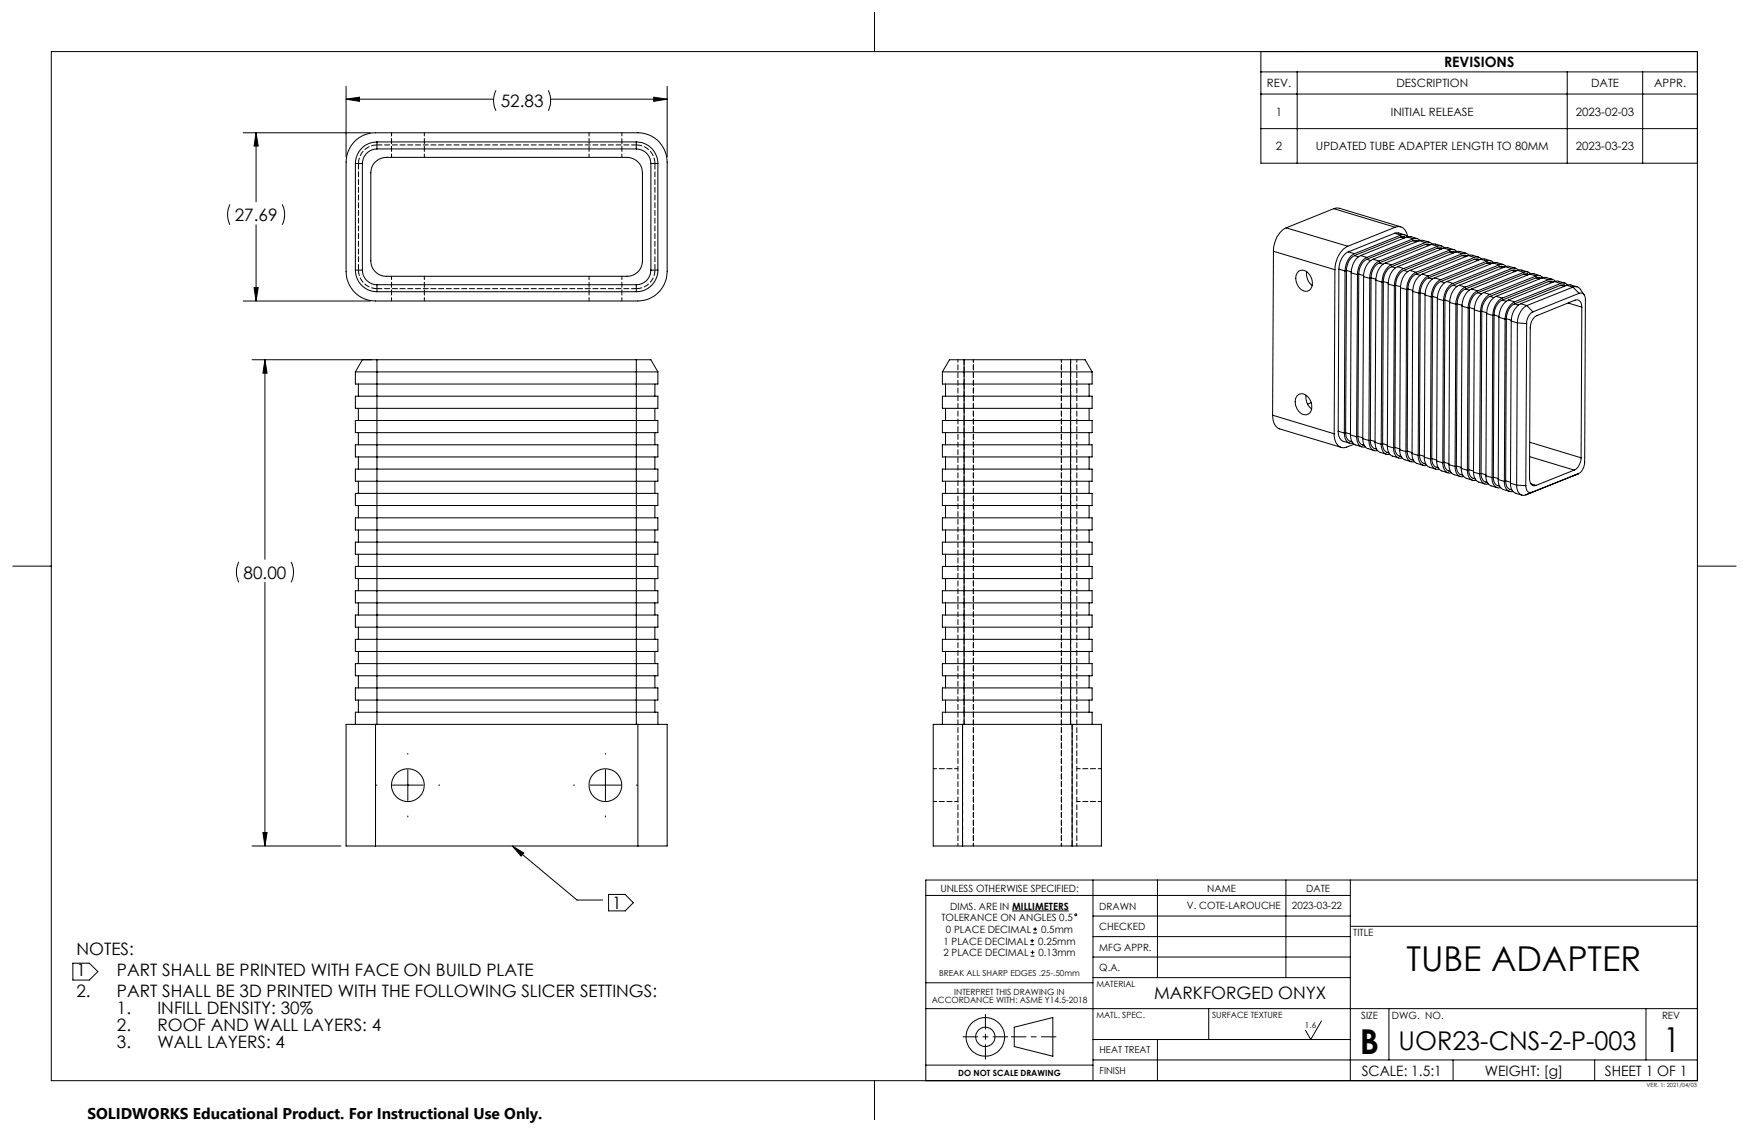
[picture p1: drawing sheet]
<svg xmlns="http://www.w3.org/2000/svg" width="432mm" height="279mm" viewBox="0 0 432 279" stroke-linecap="round" stroke-linejoin="round" font-family="sans-serif">
<g fill="none" stroke="#000" stroke-width=".25">
<path d="M12.7 12.7h406.4v254h-406.4zM215.9 3.2v9.5M311.3 12.7v27.6h107.8M311.3 17.7h107.8M320.3 17.7v22.6M386.9 17.7v22.6M405.6 17.7v22.6M60 32.8h31.4M63.2 32.8v17M63.2 32.8l.5 3.3h-1zM85.4 24.5l3.4-.5v1zM85.4 21.3v17.4"/>
<path d="M85.4 24.5h36.4M87.9 34.6a7.3 7.3 0 0 1 4.8-1.8h64.8a7.2 7.2 0 0 1 7.2 7.2v27.1a7.3 7.3 0 0 1-7.2 7.2h-64.8a7.3 7.3 0 0 1-7.3-7.2v-27.1a7.5 7.5 0 0 1 2.5-5.4zM93.1 36.8a3.6 3.6 0 0 0-3.6 3.6M93.1 35a5.3 5.3 0 0 0-5.4 5.4M93.1 35v1.8M93.1 36.8h64M93.1 35h64M122.4 22.3l-.3 .9-.3 1.4 .2 1.4 .4 1.3M135.4 22.3l.5 2v1.4l-.5 1.6M136 24.5h28.7M157.1 36.8a3.6 3.6 0 0 1 3.6 3.6M157.1 35a5.3 5.3 0 0 1 5.3 5.4"/>
<path d="M157.1 35v1.8M161.4 24l3.3 .5-3.3 .5zM164.7 21.3v17.4M311.3 23.2h107.8M311.3 31.7h107.8M56.8 50.4l-.3 .7a5.8 5.8 0 0 0 .3 4.4M63.2 55.5v18.8M69.7 50.4l.4 1 .2 1.4-.2 1.4-.4 1.3M87.7 40.4v26.3M87.7 40.4h1.8M89.5 40.4v26.3M92.4 40.2a4 4 0 0 1 3-1.4h59.4a3.8 3.8 0 0 1 3.8 3.9v21.7a3.8 3.8 0 0 1-3.8 3.8h-59.4a3.8 3.8 0 0 1-3.9-3.8v-21.7a3.5 3.5 0 0 1 .9-2.5z"/>
<path d="M160.7 40.4h1.7M160.7 40.4v26.3M162.4 40.4v26.3M317.5 56.2a6.3 6.3 0 0 0-3.1 5.8M317.5 56.2l15.2 4.6M329.3 51.5l1.4-.1 15.1 4.6M329.3 51.5l15.2 4.6M329.3 51.5l-11.8 4.7M344.3 57.6l1-.1 1.5 .5M344.3 57.6l-11.4 4.6M344.3 57.6l1.5 .4M344.5 56.1a2.35 2.35 0 0 1 3 2.3l-.7-.4h-1"/>
<path d="M344.5 56.1l-11.8 4.7M345.8 58.5l.6-.1 .7 .2M345.8 58l-11.4 4.6M345.8 58.5l-11.4 4.6M345.8 58.5l.9 .3M347.3 58.5l1-.1 1.5 .5M347.3 58.5l1.6 .4M347.3 58.5l-11.4 4.6M348.9 58.9h.9l.8 .4M348.9 59.4l.6-.1 .7 .2M348.9 58.9l-11.4 4.6M348.9 59.4l-11.5 4.6"/>
<path d="M348.9 59.4l.8 .3M350.4 59.4l1-.1 1.5 .5M350.4 59.4l1.5 .5M350.4 59.4l-11.4 4.6M351.9 59.9l.9-.1 .8 .5M351.9 59.9l-11.4 4.6M60 74.3h31.4M62.7 71h1l-.5 3.3zM87.7 66.7a5.3 5.3 0 0 0 5.4 5.3M87.7 66.7h1.8M89.5 66.7a3.6 3.6 0 0 0 3.6 3.6M93.1 70.3v1.7"/>
<path d="M93.1 70.3h64M93.1 72h64M157.1 70.3v1.7M160.7 66.7a3.6 3.6 0 0 1-3.6 3.6M160.7 66.7h1.7M162.4 66.7a5.3 5.3 0 0 1-5.3 5.3M314.4 62l15.2 4.6M314.4 62l-.2 40.5M320.5 67a2.02 2.02 0 0 1 3 1.1 2.44 2.44 0 0 1-.8 3.8 3.1 3.1 0 0 1-2.2-4.9zM322.6 67.1a3.5 3.5 0 0 0 1.4 3.3M329.6 66.6l-.2 40.5M330.6 66.4l1.5 .5"/>
<path d="M330.6 66.4l-.2 40M332.1 66.9l-.2 40M332.4 66.7l-.2 40.1M332.4 66.7l1.2 .4M332.7 60.8a6.5 6.5 0 0 0-3.1 5.8M332.9 62.2a4.7 4.7 0 0 0-2.3 4.2M332.9 62.2l1.5 .4M333.6 67.3l1.5 .5M333.6 67.3l-.2 40.1M334.4 63.1a4 4 0 0 0-2 3.6M334.4 62.6a4.7 4.7 0 0 0-2.3 4.3M334.4 63.1l1 .3"/>
<path d="M335.1 67.8l-.2 40M335.5 67.7l-.3 40M335.5 67.7l1.2 .3M335.9 63.1a4.7 4.7 0 0 0-2.3 4.2M335.9 63.1l1.6 .4M336.7 68.3l1.5 .4M336.7 68.3l-.3 40M337.4 64a4.2 4.2 0 0 0-1.9 3.7M337.4 64l1 .3M337.5 63.5a4.7 4.7 0 0 0-2.4 4.3M338.2 68.7l-.2 40M338.5 68.6l-.2 40"/>
<path d="M338.5 68.6l1.2 .3M339 64a4.7 4.7 0 0 0-2.3 4.3M339 64l1.5 .5M339.7 69.2l1.5 .4M339.7 69.2l-.2 40M340.5 64.9a4.2 4.2 0 0 0-2 3.7M340.5 64.5a4.7 4.7 0 0 0-2.3 4.2M340.5 64.9l1 .3M341.2 69.6l-.2 40M341.5 69.5l-.2 40M341.5 69.5l1.2 .3M342 64.9a4.7 4.7 0 0 0-2.3 4.3"/>
<path d="M342 64.9l1.5 .5M342.7 70.1l1.5 .5M342.7 70.1l-.2 40M343.5 65.8a4.2 4.2 0 0 0-2 3.7M343.5 65.4a4.7 4.7 0 0 0-2.3 4.2M343.5 65.8l1 .3M344.2 70.6l-.1 40M344.6 70.4l-.2 40M344.6 70.4l1.2 .4M345.1 65.8a4.7 4.7 0 0 0-2.4 4.3M345.1 65.8l1.5 .5M345.8 71l1.5 .5"/>
<path d="M345.8 71l-.2 40M346.6 66.7a4.2 4.2 0 0 0-2 3.7M346.6 66.3a4.7 4.7 0 0 0-2.4 4.3M346.6 66.7l1 .3M347.3 71.5l-.2 40M347.6 71.3l-.2 40M347.6 71.3l1.2 .4M348.1 66.7a4.7 4.7 0 0 0-2.3 4.3M348.1 66.7l1.5 .5M348.8 71.9l1.5 .5M348.8 71.9l-.2 40M349.6 67.7a4.2 4.2 0 0 0-2 3.6"/>
<path d="M349.6 67.2a4.7 4.7 0 0 0-2.3 4.3M349.6 67.7l1 .2M350.3 72.4l-.2 40M350.6 72.2l-.2 40.1M350.6 72.2l1.2 .4M351.1 67.7a4.7 4.7 0 0 0-2.3 4.2M351.1 67.7l1.5 .4M351.8 72.8l1.5 .5M351.8 72.8l-.2 40.1M351.9 60.3l.6-.1 .7 .2M351.9 60.3l-11.4 4.6M351.9 60.3l.8 .3"/>
<path d="M352.6 68.6a4.2 4.2 0 0 0-2 3.6M352.6 68.1a4.7 4.7 0 0 0-2.3 4.3M352.6 68.6l1 .3M353.3 73.3l-.1 40M353.4 60.3l.6-.1 2 .5M353.4 60.3l1.5 .5M353.4 60.3l-11.4 4.6M353.7 73.2l-.2 40M353.7 73.2l1.2 .3M354.2 68.6a4.7 4.7 0 0 0-2.4 4.2M354.2 68.6l1.5 .4M354.9 73.7l1.5 .5"/>
<path d="M354.9 73.7l-.2 40.1M354.9 60.8l.7-.2 1 .6M354.9 61.2l.6-.1 .7 .2M354.9 60.8l-11.4 4.6M354.9 61.2l-11.4 4.6M354.9 61.2l.9 .3M355.7 69.5a4 4 0 0 0-2 3.7M355.7 69a4.7 4.7 0 0 0-2.4 4.3M355.7 69.5l1 .3M356.4 74.2l-.2 40M356.4 61.2l.7-.1 1.9 .5M356.4 61.2l1.6 .5"/>
<path d="M356.4 61.2l-11.3 4.6M356.7 74.1l-.2 40M356.7 74.1l1.2 .3M357.2 69.5a4.7 4.7 0 0 0-2.3 4.2M357.2 69.5l1.5 .5M357.9 74.6l1.5 .5M357.9 74.6l-.2 40.1M358 61.7l.6-.1 1.1 .5M358 62.2l.6-.1 .7 .1M358 61.7l-11.4 4.6M358 62.2l-11.4 4.5M358 62.2l.8 .2"/>
<path d="M358.7 70.4a4 4 0 0 0-2 3.7M358.7 70a4.7 4.7 0 0 0-2.3 4.2M358.7 70.4l1 .3M359.4 75.1l-.2 40M359.5 62.2l.7-.2 1.8 .5M359.5 62.2l1.5 .4M359.5 62.2l-11.4 4.5M359.8 75l-.2 40M359.8 75l1.2 .4M360.3 70.4a4.6 4.6 0 0 0-2.4 4.2M360.3 70.4l1.5 .5M361 75.6l1.5 .4"/>
<path d="M361 75.6l-.2 40M361 62.6l1-.1 .7 .5M361 63.1l.6-.1 .7 .1M361 62.6l-11.4 4.6M361 63.1l-11.4 4.6M361 63.1l.8 .3M361.8 71.3a4.2 4.2 0 0 0-2 3.7M361.8 70.9a4.7 4.7 0 0 0-2.4 4.2M361.8 71.3l.9 .3M362.5 76l-.2 40.1M362.5 63.1l.7-.2 1.9 .6M362.5 63.1l1.5 .4"/>
<path d="M362.5 63.1l-11.4 4.6M362.8 75.9l-.2 40M362.8 75.9l1.2 .4M363.3 71.3a4.7 4.7 0 0 0-2.3 4.3M363.3 71.3l1.5 .5M364 76.5l1.5 .4M364 76.5l-.2 40M364 63.5h1l.8 .4M364 64l.7-.1 .7 .2M364 63.5l-11.4 4.6M364 64l-11.4 4.6M364 64l.9 .3"/>
<path d="M364.8 72.2a4.2 4.2 0 0 0-2 3.7M364.8 71.8a4.7 4.7 0 0 0-2.3 4.2M364.8 72.2l1 .3M365.5 76.9l-.2 40.1M365.6 64l.6-.1 1.9 .5M365.6 64l1.5 .5M365.6 64l-11.4 4.6M365.8 76.8l-.1 40M365.8 76.8l1.2 .4M366.3 72.2a4.8 4.8 0 0 0-2.3 4.3M366.3 72.2l1.5 .5M367 77.4l1.5 .5"/>
<path d="M367 77.4l-.1 40M367.1 64.5l1-.1 .7 .4M367.1 64.9l.6-.1 .7 .2M367.1 64.5l-11.4 4.5M367.1 64.9l-11.4 4.6M367.1 64.9l.8 .3M367.8 73.2a4.2 4.2 0 0 0-2 3.6M367.8 72.7a4.8 4.8 0 0 0-2.3 4.2M367.8 73.2l1 .2M368.5 77.9l-.1 40M368.6 64.9l1-.1 1.5 .5M368.6 64.9l1.5 .5"/>
<path d="M368.6 64.9l-11.4 4.6M368.9 77.8l-.2 40M368.9 77.8l1.2 .3M369.4 73.1a4.8 4.8 0 0 0-2.4 4.3M369.4 73.1l1.5 .5M370.1 78.3l1.5 .5M370.1 78.3l-.2 40.1M370.1 65.4l1-.1 .7 .5M370.1 65.8l.6-.1 .7 .2M370.1 65.4l-11.4 4.6M370.1 65.8l-11.4 4.6M370.1 65.8l.9 .3"/>
<path d="M370.9 74.1a4.1 4.1 0 0 0-2 3.7M370.9 73.6a4.8 4.8 0 0 0-2.4 4.3M370.9 74.1l1 .3M371.6 78.8l-.2 40M371.7 65.8l.9-.1 1.6 .5M371.7 65.8l1.5 .5M371.7 65.8l-11.4 4.6M371.9 78.7l-.2 40M371.9 78.7l1.2 .3M372.4 74a4.8 4.8 0 0 0-2.3 4.3M372.4 74l1.5 .5M373.1 79.2l1.5 .5"/>
<path d="M373.1 79.2l-.2 40.1M373.2 66.3l.9-.1 .8 .5M373.2 66.7l.6-.1 .7 .2M373.2 66.3l-11.4 4.6M373.2 66.7l-11.4 4.6M373.2 66.7l.8 .3M373.9 75a4.1 4.1 0 0 0-2 3.7M373.9 74.5a4.8 4.8 0 0 0-2.3 4.3M373.9 75l1 .3M374.6 79.7l2.3 .2M374.6 79.7l-.2 40M374.7 66.7l.9-.1 1.6 .5"/>
<path d="M374.7 66.7l1.5 .5M374.7 66.7l-11.4 4.6M375.4 75a4.8 4.8 0 0 0-2.3 4.2M375.4 75l1.5 .4M376.2 67.2l1-.1 .7 .5M376.2 67.7l.6-.1 .7 .1M376.2 67.2l-11.4 4.6M376.2 67.7l-11.4 4.5M376.2 67.7l.8 .2M376.9 79.9l-.2 40M376.9 75.4a4.8 4.8 0 0 0-2.3 4.3M376.9 75.4l1.6 1.6"/>
<path d="M377.7 67.7l1-.1 1.6 .5M377.7 67.7l1.5 .4M377.7 67.7l-11.4 4.5M378.5 77a3.2 3.2 0 0 0-1.6 2.9M379.2 68.1l1-.1 .7 .5M379.2 68.6l.6-.1 .7 .2M379.2 68.1l-11.4 4.6M379.2 68.6l-11.4 4.6M379.2 68.6l.9 .2M380.8 68.6l.9-.1 1.6 .5M380.8 68.6l1.5 .4M380.8 68.6l-11.4 4.5"/>
<path d="M382.3 69l.9-.1 .8 .5M382.3 69.5l.6-.1 .7 .2M382.3 69l-11.4 4.6M382.3 69.5l-11.4 4.6M382.3 69.5l.8 .2M383.8 69.5l.9-.1 1.6 .5M383.8 69.5l1.5 .5M383.8 69.5l-11.4 4.5M385.3 70l1-.2 .7 .5M385.3 70.4l.6-.1 .7 .2M385.3 70l-11.4 4.5M385.3 70.4l-11.4 4.6"/>
<path d="M385.3 70.4l.9 .3M386.8 70.4l1-.1 1.6 .5M386.8 70.4l1.5 .5M386.8 70.4l-11.4 4.6M387.1 74.8l3.4 1M388.3 70.9l.7-.2 .6 .2 .5 .4 1 1.5M388.3 70.9l-11.4 4.5M388.3 70.9l1.6 1.5M389.9 72.4a1.27 1.27 0 0 1 1.5 1.6l-.2 40.1a3.4 3.4 0 0 1-1.6 2.8M389.9 72.4l-11.4 4.6M390.5 75.8a1.4 1.4 0 0 0-1.6-1.7l-9.5 3.8a3.3 3.3 0 0 0-1.6 3l-.2 37.2a1.39 1.39 0 0 0 1.6 1.7M390.5 75.8l-.2 37.2"/>
<path d="M62.2 88.8h29.6M65.4 88.8l.5 3.3h-1zM65.4 88.8v49.2M87.7 97.8h74.7v3h-74.7zM87.7 91.8v3h74.7v-3M87.7 91.8h74.7M88.5 94.8v3M93.1 88.8h-3.6l-1.8 3M93.1 88.8v90M93.1 88.8h64M157.1 88.8h3.6l1.7 3M157.1 88.8v90"/>
<path d="M161.7 94.8v3M232.7 97.8h36.9v3h-36.9zM232.7 91.8h36.9M232.7 91.8v3h36.9v-3M233.4 94.8v3M238 88.8h-3.6l-1.7 3M238 88.8h26.3M238 88.8v90M264.3 88.8h3.6l1.7 3M264.3 88.8v90M268.9 94.8v3M320.2 97.8a1.79 1.79 0 0 1 2.9 .4 2.7 2.7 0 0 1-.3 4.1 2.66 2.66 0 0 1-3-2.7l.1-1.2z"/>
<path d="M322.4 97.6a3.6 3.6 0 0 0 1.4 3.3M323.7 99.4l-.9 .4M87.7 115.8h74.7v3h-74.7zM87.7 109.8h74.7v3h-74.7zM87.7 103.8h74.7v3h-74.7zM88.5 100.8v3M88.5 106.8v3M88.5 112.8v3M88.5 118.8v3M161.7 100.8v3M161.7 106.8v3M161.7 112.8v3"/>
<path d="M161.7 118.8v3M232.7 115.8h36.9v3h-36.9zM232.7 109.8h36.9v3h-36.9zM232.7 103.8h36.9v3h-36.9zM233.4 100.8v3M233.4 106.8v3M233.4 112.8v3M233.4 118.8v3M268.9 100.8v3M268.9 106.8v3M268.9 112.8v3M268.9 118.8v3"/>
<path d="M314.2 102.5a3.2 3.2 0 0 0 1.7 3.4l15.2 4.5M314.2 102.5l15.2 4.6M329.4 107.1a2.88 2.88 0 0 0 2.4 3.4l2.5-.9M330.4 106.4a2.43 2.43 0 0 0 1.2 2.5l1.6 .5M330.4 106.4l1.5 .5M331.9 106.9a2.19 2.19 0 0 0 1.7 2.5h.4M332.2 106.8a1.99 1.99 0 0 0 1.6 2.2M332.2 106.8l1.2 .3M333.4 107.4a2.29 2.29 0 0 0 1.3 2.4l1.5 .5M333.4 107.4l1.5 .4M334.9 107.8a2.19 2.19 0 0 0 1.7 2.5h.4M335.2 107.7a1.99 1.99 0 0 0 1.6 2.3"/>
<path d="M335.2 107.7l1.2 .4M336.4 108.3a2.29 2.29 0 0 0 1.3 2.4l1.6 .5M336.4 108.3l1.6 .4M338 108.7a2.19 2.19 0 0 0 1.6 2.6l.5-.1M338.3 108.6a1.93 1.93 0 0 0 1.6 2.3M338.3 108.6l1.2 .4M339.5 109.2a2.42 2.42 0 0 0 1.3 2.5l1.5 .4M339.5 109.2l1.5 .4M341 109.6a2.26 2.26 0 0 0 1.7 2.6l.4-.1M341.3 109.5a1.94 1.94 0 0 0 1.6 2.3M341.3 109.5l1.2 .4M342.5 110.1a2.41 2.41 0 0 0 1.3 2.5l1.5 .4"/>
<path d="M342.5 110.1l1.6 .5M344.1 110.6a1.92 1.92 0 0 0 2.1 2.4M344.4 110.4a1.94 1.94 0 0 0 1.5 2.3M344.4 110.4l1.2 .4M345.6 111a2.33 2.33 0 0 0 1.3 2.5l1.5 .4M345.6 111l1.5 .5M347.1 111.5a1.92 1.92 0 0 0 2.1 2.4M347.4 111.3a1.94 1.94 0 0 0 1.6 2.3M347.4 111.3l1.2 .4M348.6 111.9a2.33 2.33 0 0 0 1.3 2.5l1.5 .5M348.6 111.9l1.5 .5M350.1 112.4a1.95 1.95 0 0 0 2.1 2.5"/>
<path d="M350.4 112.3a2.01 2.01 0 0 0 1.6 2.2M350.4 112.3l1.2 .3M351.6 112.9a2.33 2.33 0 0 0 1.3 2.4l1.5 .5M351.6 112.9l1.6 .4M353.2 113.3a1.99 1.99 0 0 0 2.1 2.5M353.5 113.2a2 2 0 0 0 1.6 2.3M353.5 113.2l1.2 .4M354.7 113.8a2.33 2.33 0 0 0 1.3 2.4l1.5 .5M354.7 113.8l1.5 .4M356.2 114.2a1.99 1.99 0 0 0 2.1 2.5M356.5 114.1a2 2 0 0 0 1.6 2.3M356.5 114.1l1.2 .3"/>
<path d="M357.7 114.7a2.29 2.29 0 0 0 1.3 2.5l1.5 .4M357.7 114.7l1.5 .4M359.2 115.1a1.99 1.99 0 0 0 2.2 2.5M359.6 115a1.93 1.93 0 0 0 1.5 2.3M359.6 115l1.2 .4M360.8 115.6a2.29 2.29 0 0 0 1.3 2.5l1.5 .4M360.8 115.6l1.5 .5M362.3 116.1a2.02 2.02 0 0 0 1.9 2.5l.2-.1M362.6 115.9a1.88 1.88 0 0 0 1.6 2.3M362.6 115.9l1.2 .4M363.8 116.5a2.42 2.42 0 0 0 1.3 2.5l1.5 .5M363.8 116.5l1.5 .5"/>
<path d="M365.3 117a2.02 2.02 0 0 0 2 2.5h.1M365.7 116.8a1.88 1.88 0 0 0 1.5 2.3M365.7 116.8l1.2 .4M366.9 117.4a2.33 2.33 0 0 0 1.2 2.5l1.5 .5M366.9 117.4l1.5 .5M368.4 117.9a1.95 1.95 0 0 0 2.1 2.5M368.7 117.8a1.88 1.88 0 0 0 1.5 2.2M368.7 117.8l1.2 .3M369.9 118.4a2.33 2.33 0 0 0 1.3 2.4l1.5 .5M369.9 118.4l1.5 .4M371.4 118.8a1.95 1.95 0 0 0 2.1 2.5M371.7 118.7a1.88 1.88 0 0 0 1.6 2.2"/>
<path d="M371.7 118.7l1.2 .3M372.9 119.3a2.33 2.33 0 0 0 1.3 2.4l1.5 .5M372.9 119.3l1.5 .4M374.4 119.7a1.94 1.94 0 0 0 2.3 2.4M374.4 119.7l2.3 .2M376.7 119.9a1.3 1.3 0 0 0 1.5 1.6l-1.5 .6M377.6 109.1l12.7 3.9M377.6 112.7l11.1 3.3M378 119.4l1.2 .4M388.7 116l-9.5 3.8M389.6 116.9l-12.9 5.2M389.6 116.9l-1.5 .6"/>
<path d="M389.7 116.9l-1.5 .6M390.3 113a3.7 3.7 0 0 1-1.6 3M3.1 139.7h9.6M58.9 138.7l-.5 2v1.4l.5 1.6M71.9 138.7l.3 1 .3 1.3-.3 1.7-.3 1M87.7 121.8h74.7v3h-74.7zM87.7 127.8h74.7v3h-74.7zM87.7 133.8h74.7v3h-74.7zM87.7 139.8h74.7v3h-74.7zM88.5 124.8v3M88.5 130.8v3M88.5 136.8v3"/>
<path d="M161.7 124.8v3M161.7 130.8v3M161.7 136.8v3M232.7 139.8h36.9v3h-36.9zM232.7 133.8h36.9v3h-36.9zM232.7 127.8h36.9v3h-36.9zM232.7 121.8h36.9v3h-36.9zM233.4 124.8v3M233.4 130.8v3M233.4 136.8v3M268.9 124.8v3M268.9 130.8v3"/>
<path d="M268.9 136.8v3M419.1 139.7h9.5M65.4 143.7v65.1M87.7 157.8h74.7v3h-74.7zM87.7 151.8h74.7v3h-74.7zM87.7 145.8h74.7v3h-74.7zM88.5 142.8v3M88.5 148.8v3M88.5 154.8v3M161.7 142.8v3M161.7 148.8v3M161.7 154.8v3"/>
<path d="M232.7 157.8h36.9v3h-36.9zM232.7 151.8h36.9v3h-36.9zM232.7 145.8h36.9v3h-36.9zM233.4 142.8v3M233.4 148.8v3M233.4 154.8v3M268.9 142.8v3M268.9 148.8v3M268.9 154.8v3M87.7 169.8h74.7v3h-74.7zM87.7 178.8v-3h74.7v3M87.7 163.8h74.7v3h-74.7z"/>
<path d="M88.5 160.8v3M88.5 166.8v3M88.5 172.8v3M92.7 178.8h-7.3v30h7.3M92.7 178.8v30M92.7 178.8h64.8M157.5 178.8h7.2v30h-7.2M157.5 178.8v30M161.7 160.8v3M161.7 166.8v3M161.7 172.8v3M232.7 178.8v-3h36.9v3"/>
<path d="M232.7 169.8h36.9v3h-36.9zM232.7 163.8h36.9v3h-36.9zM233.4 160.8v3M233.4 166.8v3M233.4 172.8v3M237.6 178.8h-7.2v30h7.2M237.6 178.8h27.1M237.6 178.8v30M264.7 178.8h7.2v30h-7.2M264.7 178.8v30M268.9 160.8v3M268.9 166.8v3"/>
<path d="M268.9 172.8v3M92.9 193.8h.2M96.9 193.8h7.6M100.7 185.9v.3M100.7 190v7.6M108.3 193.8h.2M141.6 193.8h.3M145.7 193.8h7.6M149.5 185.9v.3M149.5 190v7.6M157.1 193.8h.2M62.2 208.8h22"/>
<path d="M64.9 205.5h1l-.5 3.3zM92.7 208.8h64.8M100.7 201.4v.2M126.5 208.8l2.8 1.7-.6 .8zM126.5 208.8l16 13.3h6.3M149.5 201.4v.2M237.6 208.8h27.1M269.8 217.2v49.5M285.8 217.2v24.1M317.5 217.2v24.1M333.4 217.2v49.5M419.1 217.2h-190.5v49.5"/>
<path d="M18 237.7h4l2.2 2.1-2.2 2.1h-4zM150.2 220.8h4.1l2.1 2-2.1 2h-4.1zM228.6 221h104.8M249.9 224.8h14M254.4 233.2h.9M254.4 232.2h.9M254.5 236h.9M254.5 235.1h.9M254.8 231.7v1M254.9 234.6v.9M255.1 230.3h.9M255.1 229.3h.9"/>
<path d="M255.6 228.9v.9M269.8 231.2h63.6M269.8 226.1h63.6M269.8 236.2h63.6M333.4 228.6h85.7M228.6 249h190.5M228.6 242.6h41.2M250.4 253.5l9.5-2.4v9.6l-9.5-2.4zM269.8 241.3h63.6M269.8 256.6h63.6M285.8 256.6v10.1M298.4 249v7.6"/>
<path d="M326.2 252l-2.6 4.6-1.3-2.3M342.9 249v12.6M406.4 249v12.6M215.9 266.7v9.6M228.6 262.9h41.2M269.8 261.6h149.3M358.7 261.6v5.1M393.7 261.6v5.1"/>
<circle cx="100.7" cy="193.8" r="4"/>
<circle cx="149.5" cy="193.8" r="4"/>
<circle cx="265.6" cy="225.8" r=".23"/>
<circle cx="243.3" cy="255.9" r="2.38"/>
<circle cx="243.3" cy="255.9" r="4.8"/>
</g>
<path d="M93.1 35.8a4.6 4.6 0 0 0-4.6 4.6M88.5 40.4v26.3M161.7 40.4a4.6 4.6 0 0 0-4.6-4.6M88.5 66.7a4.6 4.6 0 0 0 4.6 4.5M157.1 71.2a4.6 4.6 0 0 0 4.6-4.5M161.7 66.7v-26.3M264.7 178.8v30M237.7 208.8v-30" fill="none" stroke="#000" stroke-width=".25" stroke-dasharray="1.3 .6" stroke-dashoffset="-.1"/>
<g fill="none" stroke="#000" stroke-width=".25" stroke-dasharray="1.3 .6" stroke-dashoffset=".1">
<path d="M157.1 35.8h-64M93.1 71.2h64M238 97.8v-3M238 94.8v-3M238 91.8v-3M264.3 97.8v3M264.3 97.8v-3M264.3 91.8v3M264.3 91.8v-3M238 118.8v-3M238 115.8v-3M238 112.8v-3"/>
<path d="M238 109.8v-3M238 106.8v-3M238 103.8v-3M238 100.8v-3M264.3 115.8v3M264.3 115.8v-3M264.3 109.8v3M264.3 109.8v-3M264.3 103.8v3M264.3 103.8v-3M238 139.8v-3M238 136.8v-3"/>
<path d="M238 133.8v-3M238 130.8v-3M238 127.8v-3M238 124.8v-3M238 121.8v-3M264.3 139.8v3M264.3 139.8v-3M264.3 133.8v3M264.3 133.8v-3M264.3 127.8v3M264.3 127.8v-3M264.3 121.8v3"/>
<path d="M264.3 121.8v-3M238 157.8v-3M238 154.8v-3M238 151.8v-3M238 148.8v-3M238 145.8v-3M238 142.8v-3M264.3 157.8v3M264.3 157.8v-3M264.3 151.8v3M264.3 151.8v-3M264.3 145.8v3"/>
<path d="M264.3 145.8v-3M238 178.8v-3M238 175.8v-3M238 172.8v-3M238 169.8v-3M238 166.8v-3M238 163.8v-3M238 160.8v-3M264.3 175.8v3M264.3 175.8v-3M264.3 169.8v3M264.3 169.8v-3"/>
<path d="M264.3 163.8v3M264.3 163.8v-3"/>
</g>
<path d="M96.7 32.7v6.1M104.8 38.8v-6.1M145.4 32.7v6.1M153.5 38.8v-6.1M96.7 68.2v6.1M104.8 74.3v-6.1M145.4 68.2v6.1M153.5 74.3v-6.1M230.4 197.8h6.1M236.5 189.7h-6.1M265.9 197.8h6M271.9 189.7h-6" fill="none" stroke="#000" stroke-width=".25" stroke-dasharray="1.3 .6" stroke-dashoffset=".4"/>
<path d="M236.5 208.8v-120M240.3 208.8v-120M262 208.8v-120M265.9 208.8v-120" fill="none" stroke="#000" stroke-width=".25" stroke-dasharray="1.3 .6" stroke-dashoffset=".6"/>
<path d="M237.8 255.9h11M249.7 255.9h11M243.3 261.4v-11" fill="none" stroke="#000" stroke-width=".25" stroke-dasharray="15.2 1.3 1.3 1.3" stroke-dashoffset="11.6"/>
<g fill="#000">
<path d="M126.5 208.8l2.8 1.7-.6 .8z"/>
<path d="M64.9 205.5h1l-.5 3.3zM65.4 88.8l.5 3.3h-1zM85.4 24.5l3.4-.5v1zM161.4 24l3.3 .5-3.3 .5zM63.2 32.8l.5 3.3h-1zM62.7 71h1l-.5 3.3z"/>
</g>
<g font-size="8.5">
<text x="347.2" y="239.7">TUBE ADAPTER</text>
<text x="335.7" y="260">B</text>
<text x="410.6" y="259.8">1</text>
</g>
<text font-size="6.4" x="345.3" y="259.2">UOR23-CNS-2-P-003</text>
<g font-size="4.2">
<text x="123.6" y="26.4">52.83</text>
<text x="58" y="54.5">27.69</text>
<text x="60.2" y="142.8">80.00</text>
<text x="151.1" y="224.4">1</text>
<text x="18.9" y="235.8">NOTES:</text>
<text x="18.9" y="241">1</text>
<text x="28.9" y="241">PART SHALL BE PRINTED WITH FACE ON BUILD PLATE</text>
<text x="18.9" y="246.2">2.</text>
<text x="28.9" y="246.2">PART SHALL BE 3D PRINTED WITH THE FOLLOWING SLICER SETTINGS:</text>
<text x="28.9" y="250.3">1.</text>
<text x="38.9" y="250.3">INFILL DENSITY: 30%</text>
<text x="284.9" y="246.6">MARKFORGED ONYX</text>
<text x="28.9" y="254.5">2.</text>
<text x="38.9" y="254.5">ROOF AND WALL LAYERS: 4</text>
<text x="28.9" y="258.7">3.</text>
<text x="38.9" y="258.7">WALL LAYERS: 4</text>
</g>
<text font-size="3.8" x="21.6" y="276.3">SOLIDWORKS Educational Product. For Instructional Use Only.</text>
<g font-size="3.5">
<text x="356.5" y="16.5">REVISIONS</text>
<text x="336.2" y="265.5">SCALE: 1.5:1</text>
<text x="366.6" y="265.5">WEIGHT: [g]</text>
<text x="396.2" y="265.5">SHEET 1 OF 1</text>
</g>
<g font-size="2.8">
<text x="312.8" y="21.5">REV.</text>
<text x="344.8" y="21.5">DESCRIPTION</text>
<text x="392.8" y="21.5">DATE</text>
<text x="408.4" y="21.5">APPR.</text>
<text x="315" y="28.5">1</text>
<text x="343.4" y="28.5">INITIAL RELEASE</text>
<text x="389.1" y="28.5">2023-02-03</text>
<text x="315" y="37.1">2</text>
<text x="324.9" y="37.1">UPDATED TUBE ADAPTER LENGTH TO 80MM</text>
<text x="389.1" y="37.1">2023-03-23</text>
</g>
<g font-size="2.5">
<text x="232.2" y="220">UNLESS OTHERWISE SPECIFIED:</text>
<text x="298.1" y="220">NAME</text>
<text x="322.5" y="220">DATE</text>
<text x="232.4" y="227.4">TOLERANCE ON ANGLES 0.5</text>
<text x="234.6" y="224.6">DIMS. ARE IN MILLIMETERS</text>
<text x="271.4" y="224.5">DRAWN</text>
<text x="293.1" y="224.4">V. COTE-LAROUCHE</text>
<text x="319" y="224.3">2023-03-22</text>
<text x="232.9" y="233.1">1 PLACE DECIMAL</text>
<text x="233.5" y="230.3">0 PLACE DECIMAL</text>
<text x="256.3" y="233.1">0.25mm</text>
<text x="257" y="230.3">0.5mm</text>
<text x="271.4" y="229.5">CHECKED</text>
<text x="334.1" y="231">TITLE</text>
<text x="232.9" y="236">2 PLACE DECIMAL</text>
<text x="256.4" y="236">0.13mm</text>
<text x="271.4" y="239.7">Q.A.</text>
<text x="271.4" y="234.6">MFG APPR.</text>
<text x="336.1" y="251.6">SIZE</text>
<text x="343.7" y="251.6">DWG. NO.</text>
<text x="410.3" y="251.6">REV</text>
</g>
<g font-size="2.4">
<text x="271.5" y="260">HEAT TREAT</text>
<text x="271.5" y="265">FINISH</text>
</g>
<g font-size="2.1">
<text x="235.6" y="245.5">INTERPRET THIS DRAWING IN</text>
<text x="270.7" y="243.7">MATERIAL</text>
<text x="230" y="247.7">ACCORDANCE WITH: ASME Y14.5-2018</text>
<text x="270.7" y="251.3">MATL. SPEC.</text>
<text x="299.3" y="251.3">SURFACE TEXTURE</text>
<text x="236.6" y="265.7">DO NOT SCALE DRAWING</text>
</g>
<g font-size="2">
<text x="231.9" y="241">BREAK ALL SHARP EDGES .25-.50mm</text>
<text x="322.2" y="253.8">1.6</text>
</g>
<text font-size="1.4" x="406.5" y="268.3">VER. 1: 2021/04/03</text>
</svg>
